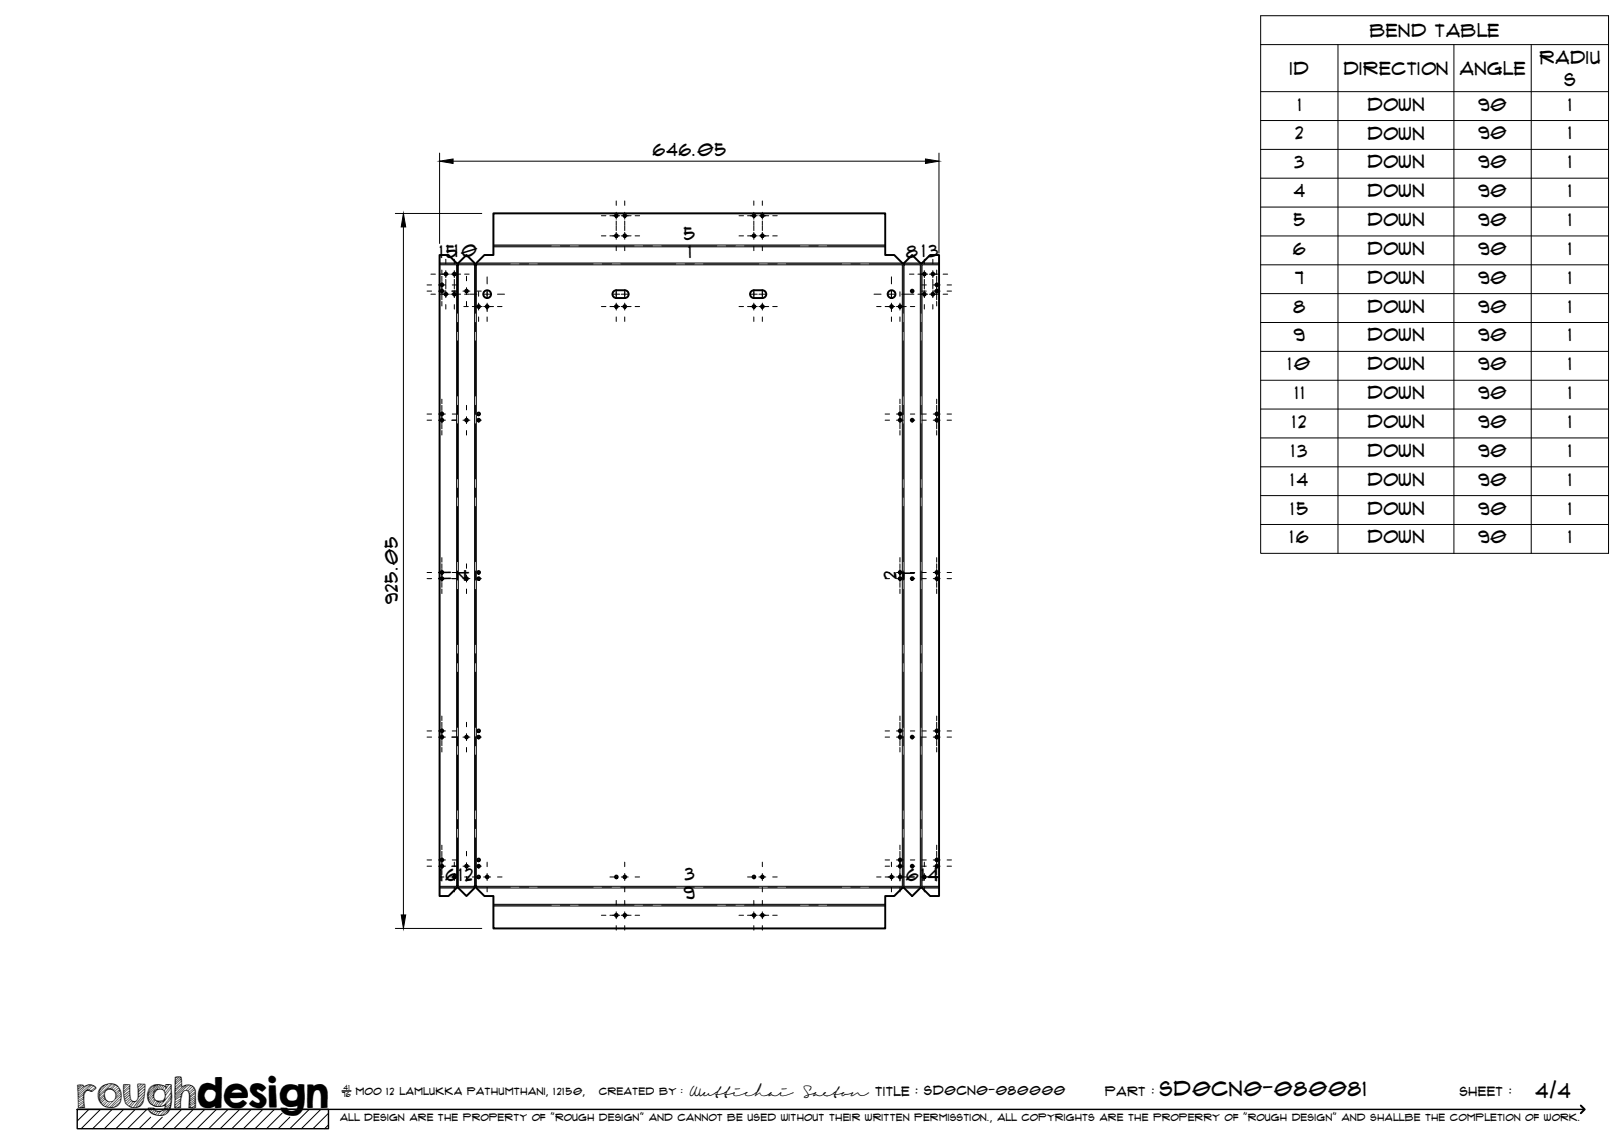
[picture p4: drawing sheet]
<svg xmlns="http://www.w3.org/2000/svg" width="420mm" height="297mm" viewBox="0 0 420 297" stroke-linecap="round" stroke-linejoin="round" font-family="sans-serif">
<!-- layer: Visible -->
<g fill="none" stroke="#000" stroke-width=".51">
<path d="M113.7 66h2.3l2.4 2.2 2.3-2.2 2.1 2.1v.4h.4l.1-.4 2-2.1h2.4v-10.8h101.3v10.8h2.4l2.3 2.2 2.3-2.2 2.3 2.2 2.3-2.2h2.4v165.8h-2.4l-2.3-2.2-2.3 2.3-2.3-2.3-2.3 2.2h-2.4v8.4h-101.3v-8.4h-2.4l-2-2-.1-.5h-.4v.5l-2.1 2-2.3-2.2-2.4 2.2h-2.3zM158.7 75.4l.8-.3h2.1a1.01 1.01 0 0 1 1 1 1.01 1.01 0 0 1-1 1h-2.1a1.01 1.01 0 0 1-1-.6 1.01 1.01 0 0 1 .2-1.1zM197.2 75.1h-2.1a1.01 1.01 0 0 0-1 1 1.01 1.01 0 0 0 1 1h2.1M197.2 75.1a1.01 1.01 0 0 1 1 1 1.01 1.01 0 0 1-1 1"/>
<circle cx="159.5" cy="55.8" r=".35"/>
<circle cx="161.6" cy="55.8" r=".35"/>
<circle cx="195.1" cy="55.8" r=".35"/>
<circle cx="197.2" cy="55.8" r=".35"/>
<circle cx="114.3" cy="75.3" r=".35"/>
<circle cx="114.3" cy="73.7" r=".35"/>
<circle cx="115.3" cy="76.1" r=".35"/>
<circle cx="115.3" cy="70.9" r=".35"/>
<circle cx="117.5" cy="70.9" r=".35"/>
<circle cx="117.5" cy="76.1" r=".35"/>
<circle cx="120.7" cy="75.3" r=".35"/>
<circle cx="123.8" cy="79.3" r=".35"/>
<circle cx="126" cy="79.3" r=".35"/>
<circle cx="126" cy="76.1" r="1.01"/>
<circle cx="159.5" cy="61" r=".35"/>
<circle cx="159.5" cy="79.3" r=".35"/>
<circle cx="161.6" cy="61" r=".35"/>
<circle cx="161.6" cy="79.3" r=".35"/>
<circle cx="195.1" cy="61" r=".35"/>
<circle cx="195.1" cy="79.3" r=".35"/>
<circle cx="197.2" cy="79.3" r=".35"/>
<circle cx="197.2" cy="61" r=".35"/>
<circle cx="230.7" cy="79.3" r=".35"/>
<circle cx="230.7" cy="76.1" r="1.01"/>
<circle cx="232.9" cy="79.3" r=".35"/>
<circle cx="236" cy="75.3" r=".35"/>
<circle cx="239.2" cy="70.9" r=".35"/>
<circle cx="239.2" cy="76.1" r=".35"/>
<circle cx="241.4" cy="70.9" r=".35"/>
<circle cx="241.4" cy="76.1" r=".35"/>
<circle cx="242.4" cy="75.3" r=".35"/>
<circle cx="242.4" cy="73.7" r=".35"/>
<circle cx="114.3" cy="108.7" r=".35"/>
<circle cx="114.3" cy="107.1" r=".35"/>
<circle cx="120.7" cy="108.7" r=".35"/>
<circle cx="123.8" cy="108.7" r=".35"/>
<circle cx="123.8" cy="107.1" r=".35"/>
<circle cx="232.9" cy="108.7" r=".35"/>
<circle cx="232.9" cy="107.1" r=".35"/>
<circle cx="236" cy="108.7" r=".35"/>
<circle cx="242.4" cy="107.1" r=".35"/>
<circle cx="242.4" cy="108.7" r=".35"/>
<circle cx="114.3" cy="149.7" r=".35"/>
<circle cx="114.3" cy="148.1" r=".35"/>
<circle cx="120.7" cy="149.7" r=".35"/>
<circle cx="123.8" cy="149.7" r=".35"/>
<circle cx="123.8" cy="148.1" r=".35"/>
<circle cx="232.9" cy="148.1" r=".35"/>
<circle cx="232.9" cy="149.7" r=".35"/>
<circle cx="236" cy="149.7" r=".35"/>
<circle cx="242.4" cy="149.7" r=".35"/>
<circle cx="242.4" cy="148.1" r=".35"/>
<circle cx="114.3" cy="189.1" r=".35"/>
<circle cx="114.3" cy="190.7" r=".35"/>
<circle cx="120.7" cy="190.7" r=".35"/>
<circle cx="123.8" cy="190.7" r=".35"/>
<circle cx="123.8" cy="189.1" r=".35"/>
<circle cx="232.9" cy="190.7" r=".35"/>
<circle cx="232.9" cy="189.1" r=".35"/>
<circle cx="236" cy="190.7" r=".35"/>
<circle cx="242.4" cy="190.7" r=".35"/>
<circle cx="242.4" cy="189.1" r=".35"/>
<circle cx="114.3" cy="224.1" r=".35"/>
<circle cx="114.3" cy="222.5" r=".35"/>
<circle cx="117.5" cy="226.9" r=".35"/>
<circle cx="120.7" cy="224.1" r=".35"/>
<circle cx="123.8" cy="224.1" r=".35"/>
<circle cx="123.8" cy="222.5" r=".35"/>
<circle cx="123.8" cy="226.9" r=".35"/>
<circle cx="126" cy="226.9" r=".35"/>
<circle cx="159.5" cy="236.8" r=".35"/>
<circle cx="159.5" cy="226.9" r=".35"/>
<circle cx="161.6" cy="236.8" r=".35"/>
<circle cx="161.6" cy="226.9" r=".35"/>
<circle cx="195.1" cy="226.9" r=".35"/>
<circle cx="195.1" cy="236.8" r=".35"/>
<circle cx="197.2" cy="236.8" r=".35"/>
<circle cx="197.2" cy="226.9" r=".35"/>
<circle cx="230.7" cy="226.9" r=".35"/>
<circle cx="232.9" cy="226.9" r=".35"/>
<circle cx="232.9" cy="224.1" r=".35"/>
<circle cx="232.9" cy="222.5" r=".35"/>
<circle cx="236" cy="224.1" r=".35"/>
<circle cx="239.2" cy="226.9" r=".35"/>
<circle cx="242.4" cy="224.1" r=".35"/>
<circle cx="242.4" cy="222.5" r=".35"/>
</g>
<!-- layer: Bend Center -->
<g fill="none" stroke="#000" stroke-width=".26">
<path d="M113.7 68.3h9.1M118.4 68.2v12.9M123 68.5v12.6M123.2 68.3h8.8M127.7 63.6h14.9M134.4 68.3h2.4M139.2 68.3h14.3M145 63.6h2.4M149.8 63.6h14.2M155.8 68.3h2.4M160.6 68.3h14.3M166.4 63.6h2.4"/>
<path d="M171.2 63.6h14.3M177.3 68.3h2.3M182 68.3h14.3M187.9 63.6h2.3M192.6 63.6h14.3M198.7 68.3h2.4M203.5 68.3h14.2M209.3 63.6h2.4M214.1 63.6h14.9M220.1 68.3h2.4M224.9 68.3h18.1M233.7 68.2v12.9"/>
<path d="M238.3 68.2v12.9M118.4 83.4v2.4M118.4 88.2v14.3M123 83.4v2.4M123 88.2v14.3M233.7 83.4v2.4M233.7 88.2v14.3M238.3 83.4v2.4M238.3 88.2v14.3M118.4 104.9v2.3M118.4 109.6v14.3M123 104.9v2.3"/>
<path d="M123 109.6v14.3M233.7 104.9v2.3M233.7 109.6v14.3M238.3 104.9v2.3M238.3 109.6v14.3M118.4 126.3v2.4M118.4 131v14.3M123 126.3v2.4M123 131v14.3M233.7 126.3v2.4M233.7 131v14.3M238.3 126.3v2.4"/>
<path d="M238.3 131v14.3M118.4 147.7v2.4M118.4 152.5v14.3M123 147.7v2.4M123 152.5v14.3M233.7 147.7v2.4M233.7 152.5v14.3M238.3 147.7v2.4M238.3 152.5v14.3M118.4 169.1v2.4M118.4 173.9v14.3M123 169.1v2.4"/>
<path d="M123 173.9v14.3M233.7 169.1v2.4M233.7 173.9v14.3M238.3 169.1v2.4M238.3 173.9v14.3M118.4 190.6v2.4M118.4 195.4v14.2M123 190.6v2.4M123 195.4v14.2M233.7 190.6v2.4M233.7 195.4v14.2M238.3 190.6v2.4"/>
<path d="M238.3 195.4v14.2M118.4 212v2.4M118.4 216.8v12.8M123 212v2.4M123 216.8v12.5M233.7 212v2.4M233.7 216.8v12.8M238.3 212v2.4M238.3 216.8v12.8M113.7 229.5h9.1M123.2 229.5h8.8M127.7 234.2h14.9"/>
<path d="M134.4 229.5h2.4M139.2 229.5h14.3M145 234.2h2.4M149.8 234.2h14.2M155.8 229.5h2.4M160.6 229.5h14.3M166.4 234.2h2.4M171.2 234.2h14.3M177.3 229.5h2.3M182 229.5h14.3M187.9 234.2h2.3M192.6 234.2h14.3"/>
<path d="M198.7 229.5h2.4M203.5 229.5h14.2M209.3 234.2h2.4M214.1 234.2h14.9M220.1 229.5h2.4M224.9 229.5h18.1"/>
</g>
<!-- layer: Visible Narrow -->
<g fill="none" stroke="#000" stroke-width=".26">
<path d="M113.7 68.5h4.4v160.8h-4.4M113.7 68.1h4.4M118.6 68.5h4.2v160.8h-4.2zM118.6 68.1h4.2M123.2 68.5h110.2v160.8h-110.2zM123.3 68.1h110.1M127.7 63.4h101.3M127.7 63.9h101.3M233.9 68.5h4.2v160.8h-4.2zM233.9 68.1h4.2M238.6 68.1h4.4M243 68.5h-4.5v160.8h4.5"/>
<path d="M113.7 229.8h4.4M118.6 229.8h4.2M123.3 229.8h110.1M127.7 234.4h101.3M127.7 234h101.3M233.9 229.8h4.2M238.6 229.8h4.4"/>
</g>
<!-- layer: TitleBlock -->
<path d="M20 287h65v5h-65zM20 287h390M88.5 282.3h2.3" fill="none" stroke="#000" stroke-width=".36"/>
<path d="M409 286.1l1 .9-1 1" fill="none" stroke="#000" stroke-width=".51"/>
<g fill="none" stroke="#000" stroke-width=".26">
<path d="M23 287l-3 3.1M26 287l-5 5M29 287l-5 5M32 287l-5 5M35 287l-5 5M38 287l-5 5M39 289.1l-3 2.9M42 289.1l-3 2.9M47 287l-5 5M50 287l-5 5M53 287l-5 5M56 287l-5 5"/>
<path d="M59 287l-5 5M62 287l-5 5M65 287l-5 5M68 287l-5 5M71 287l-5 5M73 288l-4 4M75 289.1l-3 2.9M80 287l-5 5M83 287l-5 5M85 288l-4 4M85 291l-1 1"/>
</g>
<!-- layer: Smart Centers -->
<g fill="none" stroke="#000" stroke-width=".26">
<path d="M155.6 55.8h1.2M157.8 55.8h2.5M159.4 52v1.1M159.4 54.9v1.8M159.4 57.2v1.1M159.4 58.5v1.2M160.7 55.8h2.6M161.6 52v1.1M161.6 54.9v1.8M161.6 57.2v1.1M161.6 58.5v1.2M164.3 55.8h1.2"/>
<path d="M191.2 55.8h1.2M193.4 55.8h2.5M195 52v1.1M195 54.9v1.8M195 57.2v1.1M195 58.5v1.2M196.3 55.8h2.6M197.2 52v1.1M197.2 54.9v1.8M197.2 57.2v1.1M197.2 58.5v1.2M199.9 55.8h1.2"/>
<path d="M110.5 75.3h1.2M110.5 73.7h1.2M111.5 70.9h1.1M111.5 76.1h1.1M113.4 75.3h1.8M113.4 73.7h1.8M113.7 70.9h2.5M113.7 76.1h2.5M114.3 69.9v1.1M114.3 71.5v1.2M114.3 72.8v3.4M114.3 76.4v1.2"/>
<path d="M114.3 78v1.2M115.3 67.1v1.1M115.3 70v1.8M115.3 72.3v1.2M115.3 73.6v1.2M115.3 75.2v1.8M115.3 78.8v1.2M116.6 70.9h2.6M116.6 76.1h2.6M116.8 75.3h1.4M117 73.7h1.2M117.5 67.1v1.1"/>
<path d="M117.5 70v1.8M117.5 72.3v1.2M117.5 73.6v1.2M117.5 75.2v1.8M117.5 78.8v1.2M119.8 75.3h1.8M120 79.3h1.2M120.2 70.9h1.2M120.2 76.1h1.2M120.7 71.5v1.2M120.7 74.4v1.8M120.7 78v1.2"/>
<path d="M121.5 76.1h1.9M122.2 79.3h2.5M123.4 75.3h1.1M123.8 75.5v1.2M123.8 78.4v1.8M125.1 76.1h1.8M125.1 79.3h2.6M126 71.6v1.9M126 75.2v1.8M126 78.4v2.2M128.7 76.1h1.8M128.7 79.3h1.2"/>
<path d="M155.6 61h1.2M155.6 79.3h1.2M157.8 61h2.5M157.8 79.3h2.5M158.5 76.1h1.8M159.4 60.1v1.8M159.4 63.7v1.2M159.4 75.2v1.8M159.4 78.4v1.8M160.7 61h2.6M160.7 76.1h1.8M160.7 79.3h2.6"/>
<path d="M161.6 60.1v1.8M161.6 63.7v1.2M161.6 75.2v1.8M161.6 78.4v1.8M164.3 61h1.2M164.3 79.3h1.2M191.2 61h1.2M191.2 79.3h1.2M193.4 61h2.5M193.4 79.3h2.5M194.1 76.1h1.8M195 60.1v1.8"/>
<path d="M195 63.7v1.2M195 75.2v1.8M195 78.4v1.8M196.3 61h2.6M196.3 76.1h1.8M196.3 79.3h2.6M197.2 60.1v1.8M197.2 63.7v1.2M197.2 75.2v1.8M197.2 78.4v1.8M199.9 61h1.2M199.9 79.3h1.2"/>
<path d="M226.1 76.1h1.8M226.8 79.3h1.1M229 79.3h2.5M229.7 76.1h1.8M230.6 71.6v1.9M230.6 75.2v1.8M230.6 78.4v2.2M231.9 79.3h2.6M232.8 75.5v1.2M232.8 78.4v1.8M233.3 76.1h1.8M235.3 70.9h1.2"/>
<path d="M235.3 76.1h1.2M235.5 79.3h1.2M237.5 70.9h2.5M237.5 76.1h2.5M238.5 75.3h1.1M238.5 73.7h1.1M239.1 67.1v1.1M239.1 70v1.8M239.1 72.3v1.2M239.1 73.6v1.2M239.1 75.2v1.8M239.1 78.8v1.2"/>
<path d="M240.5 70.9h2.5M240.5 76.1h2.5M241.3 67.1v1.1M241.3 70v1.8M241.3 72.3v1.2M241.3 73.6v1.2M241.3 75.2v1.8M241.3 78.8v1.2M241.4 75.3h1.8M241.4 73.7h1.8M242.3 69.9v1.1M242.3 71.5v1.2"/>
<path d="M242.3 72.8v3.4M242.3 76.4v1.2M242.3 78v1.2M244 70.9h1.2M244 76.1h1.2M245 75.3h1.2M245 73.7h1.2M123.8 82v1.2M126 82v1.2M159.4 82v1.2M161.6 82v1.2M195 82v1.2"/>
<path d="M197.2 82v1.2M230.6 82v1.2M232.8 82v1.2M110.5 108.7h1.2M110.5 107.1h1.2M113.4 108.7h1.8M113.4 107.1h1.8M114.3 103.3v1.1M114.3 104.9v1.2M114.3 106.2v3.4M114.3 109.8v1.2M114.3 111.4v1.2"/>
<path d="M116.8 108.7h1.4M117 107.1h1.2M119.8 108.7h1.8M120.7 104.9v1.2M120.7 107.8v1.8M120.7 111.4v1.2M123.4 108.7h1.1M229 108.7h1.1M229 107.1h1.1M231.9 108.7h1.8M231.9 107.1h1.8M232.8 103.3v1.1"/>
<path d="M232.8 104.9v1.2M232.8 106.2v3.4M232.8 109.8v1.2M232.8 111.4v1.2M235.5 108.7h1.2M235.5 107.1h1.2M238.5 108.7h1.1M238.5 107.1h1.1M241.4 108.7h1.8M241.4 107.1h1.8M242.3 103.3v1.1M242.3 104.9v1.2"/>
<path d="M242.3 106.2v3.4M242.3 109.8v1.2M242.3 111.4v1.2M245 108.7h1.2M245 107.1h1.2M110.5 149.7h1.2M110.5 148.1h1.2M113.4 149.7h1.8M113.4 148.1h1.8M114.3 144.3v1.1M114.3 145.9v1.2M114.3 147.2v3.4"/>
<path d="M114.3 150.8v1.2M114.3 152.4v1.2M116.8 149.7h1.4M117 148.1h1.2M119.8 149.7h1.8M120.7 145.9v1.2M120.7 148.8v1.8M120.7 152.4v1.2M123.4 149.7h1.1M229 149.7h1.1M229 148.1h1.1M231.9 149.7h1.8"/>
<path d="M231.9 148.1h1.8M232.8 144.3v1.1M232.8 145.9v1.2M232.8 147.2v3.4M232.8 150.8v1.2M232.8 152.4v1.2M235.5 149.7h1.2M235.5 148.1h1.2M238.5 149.7h1.1M238.5 148.1h1.1M241.4 149.7h1.8M241.4 148.1h1.8"/>
<path d="M242.3 144.3v1.1M242.3 145.9v1.2M242.3 147.2v3.4M242.3 150.8v1.2M242.3 152.4v1.2M245 149.7h1.2M245 148.1h1.2M110.5 190.7h1.2M110.5 189.1h1.2M113.4 190.7h1.8M113.4 189.1h1.8M114.3 185.3v1.1"/>
<path d="M114.3 186.9v1.2M114.3 188.2v3.4M114.3 191.8v1.2M114.3 193.4v1.2M116.8 190.7h1.4M117 189.1h1.2M119.8 190.7h1.8M120.7 186.9v1.2M120.7 189.8v1.8M120.7 193.4v1.2M123.4 190.7h1.1M229 190.7h1.1"/>
<path d="M229 189.1h1.1M231.9 190.7h1.8M231.9 189.1h1.8M232.8 185.3v1.1M232.8 186.9v1.2M232.8 188.2v3.4M232.8 191.8v1.2M232.8 193.4v1.2M235.5 190.7h1.2M235.5 189.1h1.2M238.5 190.7h1.1M238.5 189.1h1.1"/>
<path d="M241.4 190.7h1.8M241.4 189.1h1.8M242.3 185.3v1.1M242.3 186.9v1.2M242.3 188.2v3.4M242.3 191.8v1.2M242.3 193.4v1.2M245 190.7h1.2M245 189.1h1.2M114.3 218.7v1.1M232.8 218.7v1.1M242.3 218.7v1.1"/>
<path d="M110.5 224.1h1.2M110.5 222.5h1.2M113.4 224.1h1.8M113.4 222.5h1.8M113.7 226.9h1.2M114.3 220.3v1.2M114.3 221.6v3.4M114.3 225.2v1.2M114.3 226.8v1.2M116.6 226.9h1.8M116.8 224.1h1.4M117 222.5h1.2"/>
<path d="M117.5 223.1v1.1M117.5 226v1.8M117.5 229.6v1.2M119.8 224.1h1.8M120.2 226.9h1.2M120.7 220.3v1.2M120.7 223.2v1.8M120.7 226.8v1.2M122.2 226.9h1.2M123.4 224.1h1.1M125.1 226.9h1.8M126 223.1v1.1"/>
<path d="M126 226v1.8M126 229.6v1.2M128.7 226.9h1.2M155.6 236.8h1.2M157.8 236.8h2.5M157.8 226.9h1.2M159.4 233v1.2M159.4 235.9v1.8M159.4 239.5v1.2M160.7 236.8h2.6M160.7 226.9h1.8M161.6 223.1v1.1"/>
<path d="M161.6 226v1.8M161.6 229.6v1.2M161.6 233v1.2M161.6 235.9v1.8M161.6 239.5v1.2M164.3 236.8h1.2M164.3 226.9h1.2M191.2 236.8h1.2M193.4 236.8h2.5M193.4 226.9h1.2M195 233v1.2M195 235.9v1.8"/>
<path d="M195 239.5v1.2M196.3 236.8h2.6M196.3 226.9h1.8M197.2 223.1v1.1M197.2 226v1.8M197.2 229.6v1.2M197.2 233v1.2M197.2 235.9v1.8M197.2 239.5v1.2M199.9 236.8h1.2M199.9 226.9h1.2M226.8 226.9h1.1"/>
<path d="M229 224.1h1.1M229 222.5h1.1M229 226.9h2.5M230.6 223.1v1.1M230.6 226v1.8M230.6 229.6v1.2M231.9 224.1h1.8M231.9 222.5h1.8M231.9 226.9h2.6M232.8 220.3v1.2M232.8 221.6v3.4M232.8 225.2v2.8"/>
<path d="M232.8 229.6v1.2M235.3 226.9h1.4M235.5 224.1h1.2M235.5 222.5h1.2M238.3 226.9h1.7M238.5 224.1h1.1M238.5 222.5h1.1M239.1 223.1v1.1M239.1 226v1.8M239.1 229.6v1.2M241.4 224.1h1.8M241.4 222.5h1.8"/>
<path d="M241.8 226.9h1.2M242.3 220.3v1.2M242.3 221.6v3.4M242.3 225.2v1.2M242.3 226.8v1.2M245 224.1h1.2M245 222.5h1.2"/>
</g>
<!-- layer: Bend Tables -->
<g fill="none" stroke="#000" stroke-width=".26">
<path d="M326.2 4.1h90v139.1h-90zM326.2 11.5h90M346.2 11.5v131.7M376.2 11.5v131.7M396.2 11.5v131.7M326.2 23.7h90M326.2 31.2h90M326.2 38.7h90M326.2 46.1h90M326.2 53.6h90M326.2 61.1h90M326.2 68.5h90"/>
<path d="M326.2 76h90M326.2 83.4h90M326.2 90.9h90M326.2 98.4h90M326.2 105.8h90M326.2 113.3h90M326.2 120.8h90M326.2 128.2h90M326.2 135.7h90"/>
</g>
<!-- layer: FD_Dimensions -->
<path d="M113.7 39.6v23.4M242.9 39.6v25.9M102.3 55.2h22.4M104.4 58.7v178M117.2 41.7h122.2M102.3 240.2h22.4" fill="none" stroke="#000" stroke-width=".26"/>
<path d="M104.4 55.2l.6 3.5h-1.2zM113.7 41.7l3.5-.6v1.2zM239.4 41.1l3.5 .6-3.5 .6zM103.8 236.7h1.2l-.6 3.5z" fill="#000" stroke="#000" stroke-width=".26"/>
<text font-size="9.7" x="19.9" y="286.8">roughdesign</text>
<g font-size="5.3">
<text x="300.1" y="283.6">SD0CN0-080081</text>
<text x="397.3" y="284">4/4</text>
</g>
<g font-size="4.6">
<text x="354.5" y="9.5">Bend Table</text>
<text x="398.4" y="16.4">Radiu</text>
<text x="333.8" y="19.4">ID</text>
<text x="347.7" y="19.3">Direction</text>
<text x="377.7" y="19.4">Angle</text>
<text x="404.7" y="22.3">s</text>
<text x="335.8" y="28.6">1</text>
<text x="353.9" y="28.6">Down</text>
<text x="382.5" y="28.6">90</text>
<text x="405.8" y="28.6">1</text>
<text x="168.9" y="40.2">646.05</text>
<text x="335.2" y="36.1">2</text>
<text x="353.9" y="36.1">Down</text>
<text x="382.5" y="36.1">90</text>
<text x="405.8" y="36.1">1</text>
<text x="334.9" y="43.5">3</text>
<text x="353.9" y="43.6">Down</text>
<text x="382.5" y="43.5">90</text>
<text x="405.8" y="43.5">1</text>
<text x="334.7" y="51">4</text>
<text x="353.9" y="51">Down</text>
<text x="382.5" y="51">90</text>
<text x="405.8" y="51">1</text>
<text x="334.7" y="58.5">5</text>
<text x="353.9" y="58.5">Down</text>
<text x="382.5" y="58.5">90</text>
<text x="405.8" y="58.5">1</text>
<text x="176.9" y="62">5</text>
<text x="334.6" y="65.9">6</text>
<text x="353.9" y="66">Down</text>
<text x="382.5" y="65.9">90</text>
<text x="405.8" y="65.9">1</text>
<text x="113.8" y="66.6">1510</text>
<text x="178.1" y="66.9">1</text>
<text x="234.5" y="66.6">813</text>
<text x="335.1" y="73.4">7</text>
<text x="353.9" y="73.4">Down</text>
<text x="382.5" y="73.4">90</text>
<text x="405.8" y="73.4">1</text>
<text x="334.6" y="80.9">8</text>
<text x="353.9" y="80.9">Down</text>
<text x="382.5" y="80.9">90</text>
<text x="405.8" y="80.9">1</text>
<text x="334.8" y="88.4">9</text>
<text x="353.9" y="88.4">Down</text>
<text x="382.5" y="88.4">90</text>
<text x="405.8" y="88.4">1</text>
<text x="333.3" y="95.8">10</text>
<text x="353.9" y="95.8">Down</text>
<text x="382.5" y="95.8">90</text>
<text x="405.8" y="95.8">1</text>
<text x="335" y="103.3">11</text>
<text x="353.9" y="103.3">Down</text>
<text x="382.5" y="103.3">90</text>
<text x="405.8" y="103.3">1</text>
<text x="334.4" y="110.8">12</text>
<text x="353.9" y="110.8">Down</text>
<text x="382.5" y="110.8">90</text>
<text x="405.8" y="110.8">1</text>
<text x="334.1" y="118.2">13</text>
<text x="353.9" y="118.2">Down</text>
<text x="382.5" y="118.2">90</text>
<text x="405.8" y="118.2">1</text>
<text x="333.9" y="125.7">14</text>
<text x="353.9" y="125.7">Down</text>
<text x="382.5" y="125.7">90</text>
<text x="405.8" y="125.7">1</text>
<text x="333.9" y="133.1">15</text>
<text x="353.9" y="133.2">Down</text>
<text x="382.5" y="133.1">90</text>
<text x="405.8" y="133.1">1</text>
<text x="333.8" y="140.6">16</text>
<text x="353.9" y="140.6">Down</text>
<text x="382.5" y="140.6">90</text>
<text x="405.8" y="140.6">1</text>
<text x="231.9" y="149.9" transform="rotate(-90 231.9 149.9)">2</text>
<text x="236.6" y="150" transform="rotate(-90 236.6 150)">7</text>
<text x="116.7" y="150" transform="rotate(-90 116.7 150)">11</text>
<text x="121.4" y="150.4" transform="rotate(-90 121.4 150.4)">4</text>
<text x="102.9" y="156.4" transform="rotate(-90 102.9 156.4)">925.05</text>
<text x="113.7" y="227.9">16</text>
<text x="118.8" y="227.8">12</text>
<text x="177.2" y="227.8">3</text>
<text x="234.4" y="227.9">6</text>
<text x="238.4" y="227.9">14</text>
<text x="176.9" y="232.5">9</text>
</g>
<g font-size="3.4">
<text x="178.3" y="283.5">Wuttichai</text>
<text x="208.1" y="283.5">Saeton title : SD0CN0-080000</text>
</g>
<g font-size="3.3">
<text x="286" y="283.5">Part :</text>
<text x="377.7" y="283.5">sheet :</text>
</g>
<g font-size="2.7">
<text x="92.1" y="283.3">moo 12 Lamlukka pathumthani, 12150,</text>
<text x="155" y="283.3">created by :</text>
</g>
<text font-size="2.6" x="88" y="290.1">all design are the property of &quot;rough design&quot; and cannot be used without their written permisstion., all copyrights are the properry of &quot;rough design&quot; and shallbe the completion of work.</text>
<g font-size="1.9">
<text x="88.5" y="283.9">76</text>
<text x="88.9" y="282.1">41</text>
</g>
</svg>
